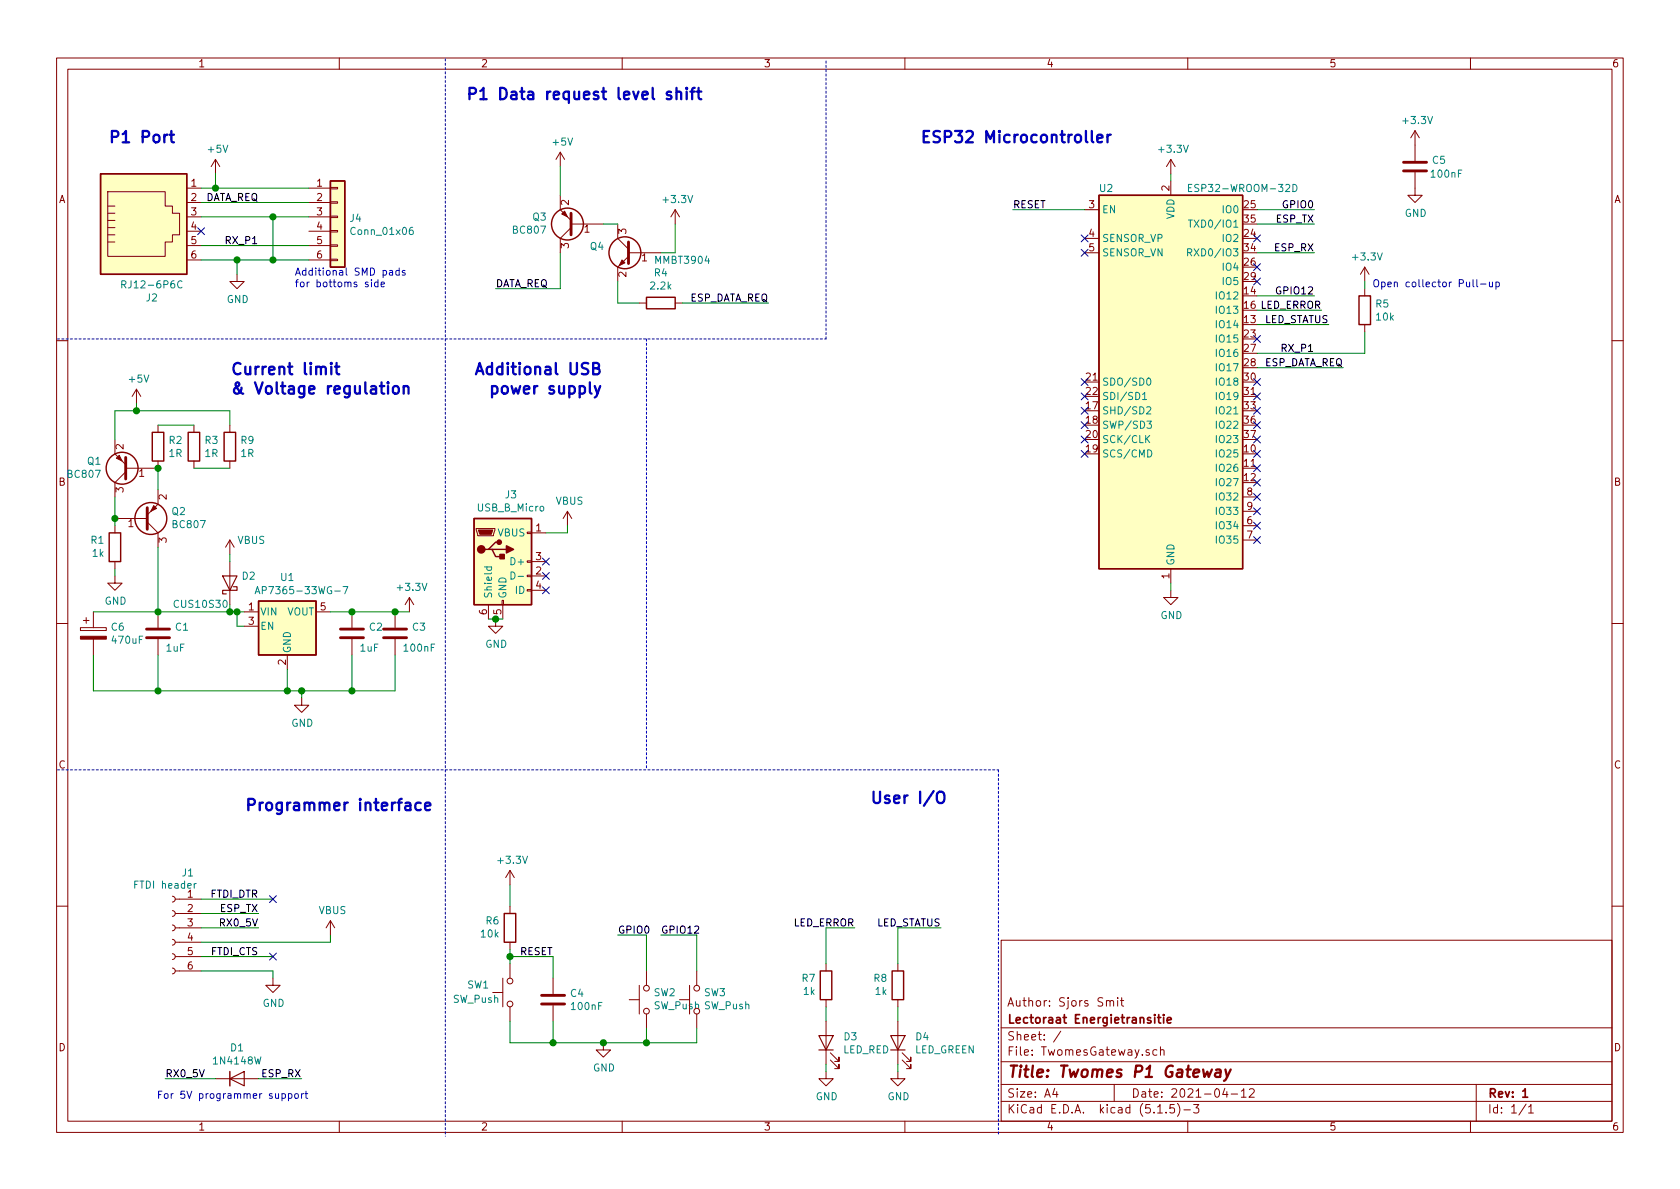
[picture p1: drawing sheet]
<svg xmlns="http://www.w3.org/2000/svg" width="297mm" height="210mm" viewBox="0 0 297 210" stroke-linecap="round" stroke-linejoin="round" font-family="sans-serif">
<g fill="none" stroke="#840000" stroke-width=".18">
<path d="M10 10.3h277v189.9h-277zM12 12.2h273v186.1h-273zM60 10.3v1.9M110 10.3v1.9M160 10.3v1.9M210 10.3v1.9M260 10.3v1.9M19 36.4h1.3M19 37.7h1.3M19 39h1.3M19 33.9h10.2v2.5h1.3v1.3h1.2v3.8h-1.2v1.3h-1.3v2.5h-10.2zM33 33.3h2.6"/>
<path d="M33 35.8h2.6M33 38.3h2.6M38.1 28.2l-.8 1.3M38.1 28.2v2.5M38.1 28.2l.8 1.3M54.6 33.3h3.8M54.6 35.8h3.8M54.6 38.3h3.8M58.4 35.7h1.3v.2h-1.3zM58.4 33.1h1.3v.3h-1.3zM58.4 38.2h1.3v.3h-1.3zM99.1 34.5v2.6l1.9 1.9"/>
<path d="M99.1 26.9l-.8 1.3M99.1 26.9v2.6M99.1 26.9l.7 1.3M101 39.6h5.7M109.2 39.6v2.6l1.9 1.9M119.4 37.1l-.8 1.2M119.4 37.1v2.5M119.4 37.1l.7 1.2M191.8 37.1h2.5M207 28.2v2.5M207 32v2.5M207 28.2l-.8 1.3"/>
<path d="M207 28.2l.8 1.3M250.2 30.5v4h1.3l-1.3 1.3-1.3-1.3h1.3M250.2 23.1l-.8 1.3M250.2 23.1v5.3M250.2 23.1l.8 1.3M19 40.3h1.3M19 41.5h1.3M19 42.8h1.3M33 40.9h2.6M33 43.4h2.6M33 46h2.6M41.9 48.5v1.3h1.3l-1.3 1.2-1.3-1.2h1.3"/>
<path d="M54.6 40.9h3.8M54.6 43.4h3.8M54.6 46h3.8M58.4 43.3h1.3v.3h-1.3zM58.4 45.8h1.3v.3h-1.3zM58.4 40.8h1.3v.2h-1.3zM101 40.3l-1.9 1.9v2.5M111.1 45.3l-1.9 1.9v2.6M111.1 44.7h5.7M113 53.6h1.3M119.4 53.6h1.2M191.8 42.2h2.5"/>
<path d="M191.8 44.7h2.5M241.3 47.2v2.6M241.3 51v1.3M241.3 57.4v1.3M241.3 47.2l-.8 1.3M241.3 47.2l.8 1.3M10 60.2h2M20.3 77.7v2.6l1.9 1.9M24.1 68.8l-.7 1.3M24.1 68.8v2.6M24.1 68.8l.8 1.3M27.9 75.2v1.2"/>
<path d="M34.3 75.2v1.2M40.6 75.2v1.2M285 60.2h2M20.3 93v1.2M20.3 99.3v1.3M20.3 91.7h5.7M22.2 83.4l-1.9 1.9v2.6M26 92.3l1.9 1.9v2.6M27.9 86.6v2.5l-1.9 2M27.9 81.5v1.3h-5.7M34.3 81.5v1.3M40.6 81.5v1.3"/>
<path d="M40.6 95.5v2.5M40.6 99.3v7.6M40.6 95.5l-.7 1.3M40.6 95.5l.8 1.3M84.2 93.5h3.3v.2l-.3 1h-2.7zM93.2 99.2h.8v.2h-.8zM93.2 94.1h.8v.3h-.8zM94 94.2h2.5M94 99.3h2.5M100.3 90.4l-.7 1.3M100.3 90.4v2.6M100.3 90.4l.8 1.3"/>
<path d="M219.7 93h2.5M219.7 95.5h2.5M219.7 87.9h2.5M219.7 90.4h2.5M10 110.3h2M14.2 111h4.6v.5h-4.6zM14.7 109.7h1M15.2 109.2v1M16.5 108.2v2.8M16.5 113v2.8M20.3 101.8v1.3h1.3l-1.3 1.3-1.3-1.3h1.3M27.9 108.2v2.8"/>
<path d="M27.9 113v2.8M43.2 108.2h2.5M43.2 110.7h2.5M50.8 115.8v2.6M55.9 108.2h2.5M62.2 108.2v2.8M62.2 113v2.8M69.8 108.2v2.8M69.8 113v2.8M72.4 105.7l-.8 1.2M72.4 105.7v2.5M72.4 105.7l.8 1.2"/>
<path d="M86.4 106.9v2.6M87.6 109.5v1.2h1.3l-1.3 1.3-1.2-1.3h1.2M88.8 106.2h.2v.7h-.2zM88.9 106.9v2.6M93.2 104.3h.8v.2h-.8zM93.2 101.7h.8v.3h-.8zM94 101.8h2.5M94 104.4h2.5M207 104.4v1.3h1.3l-1.3 1.2-1.3-1.2h1.3M207 100.6v2.5M285 110.3h2M53.3 123.4v1.3h1.3l-1.3 1.3-1.2-1.3h1.2"/>
<path d="M30.5 158.5l.3 .1 .2 .3-.1 .4-.4 .2M31 159h4.6M90.2 153.9v2.6M90.2 153.9l-.8 1.3M90.2 153.9l.7 1.3M10 160.2h2M30.5 171.2l.3 .1 .2 .3-.1 .4-.4 .2M30.5 168.7l.3 .1 .2 .3-.1 .4-.4 .2M30.5 166.1l.3 .1 .2 .3-.1 .4-.4 .2M30.5 163.6l.3 .1 .2 .3-.1 .4-.4 .2M30.5 161l.3 .2 .2 .2-.1 .5-.4 .1M31 171.7h4.6"/>
<path d="M31 169.2h4.6M31 166.6h4.6M31 164.1h4.6M31 161.5h4.6M48.3 173v1.2h1.2l-1.2 1.3-1.3-1.3h1.3M58.4 162.8l-.7 1.3M58.4 162.8v2.5M58.4 162.8l.8 1.3M87.1 175.5h1.8M88.9 173v5M90.2 160.3v1.2M90.2 166.6v1.3"/>
<path d="M90.2 170.4v2.6M90.2 178v2.6M97.8 173v2.8M97.8 177.8v2.8M111.3 176.8h1.7M113 174.2v5.1M114.3 171.7v2.5M114.3 179.3v2.6M121.9 174.2v5.1M123.2 171.7v2.5M123.2 179.3v2.6M146 170.4v1.3"/>
<path d="M146 176.8v1.2M158.7 170.4v1.3M158.7 176.8v1.2M177 166.3h108v32h-108zM195.6 177.1l.2-.2 .4 .1 .1 .9M195.6 176.9v1M196.3 177.1l.2-.2 .3 .1 .1 .9M197.6 176.4v.2M197.6 176.9v1M198.1 176.9h.6M198.3 176.4v1.3l.4 .2M285 160.2h2"/>
<path d="M38.1 190.7h7.6M60 198.3v1.9M106.7 184.4v1.3h1.2l-1.2 1.2-1.3-1.2h1.3M110 198.3v1.9M146 189.5v1.2h1.3l-1.3 1.3-1.2-1.3h1.2M146 180.6v7.6M146.8 187.4l1.5 1.6v-.8v.8h-.7M146.8 186.2l1.5 1.5v-.8v.8h-.7M158.7 189.5v1.2h1.3l-1.3 1.3-1.2-1.3h1.2M158.7 180.6v7.6M159.5 187.4l1.5 1.6v-.8v.8h-.7M159.5 186.2l1.5 1.5v-.8v.8h-.7"/>
<path d="M160 198.3v1.9M177 194.8h108M177 191.8h108M177 187.8h108M177 181.8h108M186.5 192.5l-.4 1h1M186.8 193v1M187.6 182.3l-1.3 2M197 191.8v3M203.2 185.7l-.4-.1-.2 .2 .1 .2 .5 .2v.3h-.6M204.5 185.7l-.4-.1-.3 .3 .2 .6h.5M204.7 196.8h.8"/>
<path d="M205.2 185.7l.2-.1 .4 .1v.9M205.2 185.1v1.5M206.2 196.7v.1M207.6 195.3h-.7l-.1 .7 .2-.1 .5 .1 .2 .2-.1 .5-.2 .1-.6-.1M208.2 195.1a1.71 1.71 0 0 1 0 2.3M209.3 196.3h1.2M210 198.3v1.9M211 195.3h1l-.5 .6 .4 .1v.7l-.2 .1-.7-.1M216.6 192.5l-.4 1h.9M216.9 193v1M217.7 193.5h1.1M219.5 193l.4-.5v1.5"/>
<path d="M219.5 194h.8M220.9 192.7l.2-.2h.4l.2 .2 .1 .3-1 1h1M260 198.3v1.9M261 191.8v6.5M269.8 195.2l-1.2 2M270.3 195.8l.4-.5v1.5M270.3 196.8h.8"/>
<circle cx="90.2" cy="177.5" r=".51"/>
<circle cx="90.2" cy="173.5" r=".51"/>
<circle cx="114.3" cy="174.7" r=".51"/>
<circle cx="114.3" cy="178.8" r=".51"/>
<circle cx="123.2" cy="174.7" r=".51"/>
</g>
<path d="M204.7 179.9h.5M204.9 179.4v1.3l.3 .2M205.7 179.4v.2M205.7 179.9v1M206.4 180.4l.7-.1-.1-.3-.4-.1-.2 .2 .1 .7h.5M269.2 193l.5-.5v1.5M269.2 194h.9" fill="none" stroke="#840000" stroke-width=".3"/>
<path d="M215 189.2h.8l-.1 1.2M215.8 189.6l-.7 .1a.4 .4 0 0 0-.3 .3 .4 .4 0 0 0 .3 .4l.6-.1M216.7 189.1l.3 1.3M217.6 189.1l-.9 1.8-.3 .2" fill="none" stroke="#840000" stroke-width=".41"/>
<path d="M39.4 101.8h2.5l-1.3 2.6zM41.3 103.8h.6v.6h-2.5v.6h.6M40.6 190.7l2.6-1.2v2.5zM144.8 183.1h2.5l-1.3 2.6zM144.8 185.7h2.5M157.5 183.1h2.5l-1.3 2.6zM157.5 185.7h2.5" fill="none" stroke="#840000" stroke-width=".2"/>
<g fill="none" stroke="#840000" stroke-width=".51">
<path d="M101 37.7v3.8M248.2 30.2h4M248.2 28.7h4M111.1 42.8v3.8M22.2 80.9v3.8M26 89.8v3.8M25.9 112.8h4.1M25.9 111.2h4.1M60.2 112.8h4.1M60.2 111.2h4.1M67.8 112.8h4.1M67.8 111.2h4.1"/>
<path d="M95.8 177.5h4M95.8 176h4"/>
</g>
<g fill="#ffffc2" stroke="#ffffc2" stroke-width=".18">
<path d="M58.4 32h2.6v15.2h-2.6z"/>
<path d="M45.7 106.3h10.2v9.5h-10.2z"/>
<path d="M83.8 91.7h10.2v15.2h-10.2z"/>
<path d="M194.3 34.5h25.4v66.1h-25.4z"/>
<path d="M17.8 30.7h15.2v17.8h-15.2z"/>
</g>
<g fill="none" stroke="#840000" stroke-width=".25">
<path d="M17.8 30.7h15.2v17.8h-15.2zM58.4 32h2.6v15.2h-2.6zM194.3 34.5h25.4v66.1h-25.4zM114.3 52.6h5.1v2h-5.1zM240.3 52.3h2v5.1h-2zM26.9 76.4h2.1v5.1h-2.1zM33.3 76.4h2v5.1h-2zM39.6 76.4h2.1v5.1h-2.1zM19.3 94.2h2v5.1h-2zM83.8 91.7h10.2v15.2h-10.2zM86.4 97.1h.6l.6 1.3h1.3M87 97.1h2.5"/>
<path d="M88.3 95.9h-.7l-1.2 1.2h-.7M45.7 106.3h10.2v9.5h-10.2zM89.2 161.5h2v5.1h-2zM145 171.7h2.1v5.1h-2.1zM157.7 171.7h2.1v5.1h-2.1zM40.6 189.5v2.5"/>
<circle cx="100.3" cy="39.6" r="2.82"/>
<circle cx="110.5" cy="44.7" r="2.82"/>
<circle cx="21.6" cy="82.8" r="2.82"/>
<circle cx="26.7" cy="91.7" r="2.82"/>
</g>
<g fill="none" stroke="#008484" stroke-width=".18">
<path d="M210.1 38.9h.7M210.1 33.2h.5M210.5 38.9v1.3M210.7 32.6h-.6v1.3h.6M228.6 32.6a.64 .64 0 0 1 .7 .6 .64 .64 0 0 1-.7 .7zM21.5 50.3h.6l.2-.2-.1-.3-.2-.1h-.5v1.2M32.2 49.8a.6 .6 0 0 0-.8 .4 .6 .6 0 0 0 .6 .7l.2-.1M73 40.2l-.4 .1a.87 .87 0 0 0 0 1.2l.4-.2v-.5l-.4-.1-.2 .2M210 44.6h.6l.1-.2-.1-.3-.1-.1h-.5v1.3M210.3 44.6l.4 .7M202 69.7l.4-.3v1.3M202 70.7h.7"/>
<path d="M202.7 72.1l.5-.2 .3 .4-.8 .9h.8M202.7 77.6l.6 .7M202.8 74.5h.8l-.4 .4 .3 .2v.6h-.5l-.2-.1M202.9 67l.1-.2a.67 .67 0 0 1 .5 .7 .67 .67 0 0 1-.5 .6l-.2-.2-.1-.3zM202.9 79.5a.64 .64 0 0 1 .8 .7 .64 .64 0 0 1-.8 .6zM203.3 77l-.7 .7M45.1 105l.4-1.3 .4 1.3M45.2 104.6h.6M60.7 103.7h.8l-.5 1.3M85.6 100.2h1.3M86.1 100.2v.4l.2 .3 .6-.1v-.6M90.3 101.1a.64 .64 0 0 1 .8 .7 .64 .64 0 0 1-.8 .6z"/>
<path d="M91.6 101.9h1M34.7 156.2l-.4 .3"/>
</g>
<g fill="#840000" stroke="#840000" stroke-width=".18">
<path d="M21.1 80.5l.5 1-1-.5z"/>
<path d="M84.6 93.7h2.5l-.2 .8h-2.1z"/>
<path d="M110 46l.5 .5-1 .5z"/>
<path d="M99.3 37.8l.5-.5 .5 1z"/>
<path d="M27.2 89.4l.5 .5-1 .5z"/>
<path d="M14.2 112.5h4.6v.5h-4.6z"/>
</g>
<g fill="#840000" stroke="#840000" stroke-width=".25">
<path d="M88.4 98h.8v.8h-.8z"/>
<path d="M89.5 96.5l1.3 .6-1.3 .7z"/>
<circle cx="85.1" cy="97.1" r=".63"/>
<circle cx="88.3" cy="95.9" r=".38"/>
</g>
<path d="M78.7 10.4v190.5M10.2 59.9h135.8M114.3 59.9v76.2M146 59.9v-49.5M10.2 136.1h166.3M176.5 136.1v64.8" fill="none" stroke="#0000c2" stroke-width=".18" stroke-dasharray=".4 .4"/>
<g fill="none" stroke="#008400" stroke-width=".18">
<path d="M35.6 38.3h19M35.6 35.8h19M35.6 33.3h19M38.1 30.7v2.6M48.3 38.3v7.7M99.1 29.5v5M106.7 39.6h2.5M119.4 39.6v5.1h-2.6M179.1 37.1h12.7M207 30.7v1.3M222.2 37.1h10.2M222.2 39.6h10.2"/>
<path d="M35.6 46h19M35.6 43.4h19M41.9 46v2.5M99.1 44.7v6.3h-11.5M109.2 49.8v3.8h3.8M120.6 53.6h15.3M222.2 44.7h10.2M222.2 57.4h12.7M222.2 52.3h10.2M222.2 54.9h11.5M241.3 49.8v1.2M241.3 58.7v3.8h-19.1"/>
<path d="M24.1 71.4v1.2M27.9 75.2h6.4M40.6 75.2v-2.6h-20.3v5.1M222.2 65h15.3M20.3 87.9v5.1M27.9 82.8v3.8M27.9 96.8v11.4M34.3 82.8h6.3M40.6 98v1.3M100.3 93v1.2h-3.8M16.5 108.2h26.7M16.5 115.8v6.4h53.3v-6.4"/>
<path d="M20.3 100.6v1.2M27.9 115.8v6.4M40.6 106.9v1.3M41.9 108.2v2.5h1.3M50.8 118.4v3.8M58.4 108.2h14M62.2 115.8v6.4M86.4 109.5h2.5M207 103.1v1.3M53.3 122.2v1.2M35.6 159h12.7M90.2 156.5v3.8"/>
<path d="M35.6 164.1h10.1M35.6 169.2h12.7M35.6 171.7h12.7v1.3M35.6 161.5h10.1M58.4 165.3v1.3h-22.8M90.2 169.2h7.6v3.8M90.2 167.9v2.5M109.2 165.3h5.1v6.4M116.8 165.3h6.4v6.4M146 178v2.6M151.1 164.1h-5.1v6.3M158.7 178v2.6"/>
<path d="M166.4 164.1h-7.7v6.3M29.2 190.7h8.9M45.7 190.7h7.6M90.2 180.6v3.8h33v-2.5M97.8 180.6v3.8M114.3 181.9v2.5M146 188.2v1.3M158.7 188.2v1.3"/>
</g>
<g fill="none" stroke="#0000c2" stroke-width=".41">
<path d="M83 16.6h.8a.54 .54 0 0 0 .4-.5 .54 .54 0 0 0-.4-.6h-.8v2M84.9 16.1l.6-.6v2M84.9 17.5h1.2M88.4 15.5a1.05 1.05 0 0 1 1.2 .7 1.05 1.05 0 0 1-.4 1.2l-.8 .1zM30 23.8h.8M30.3 23.2v1.7l.1 .2 .4 .1M163.3 24.1h.7M164.3 23.2h-1v2h1M166.2 23.3a.87 .87 0 0 0-1.1 0l-.1 .2a.45 .45 0 0 0 .4 .6 .7 .7 0 0 1 .8 .7l-.4 .4-.8-.1M58.6 64.2l-.1 .1h.2l-.1-.1v.2M58.6 64.8v1.4M59.2 64.8h.8"/>
<path d="M59.5 64.2v1.7l.1 .2 .4 .1M68.6 67.6l-.1 .1h.2l-.1-.1v.2M69.5 68.5a.55 .55 0 0 1 .6-.2 .55 .55 0 0 1 .4 .4v.5a.54 .54 0 0 1-.5 .4 .54 .54 0 0 1-.5-.4zM71.4 68.5a.52 .52 0 0 1 .7-.1l.1 1.2M71.4 68.3v1.3M84.2 66.2l.6-2 .7 2M84.3 65.6h1M87 68.4l.6-.1 .4 .4v.5l-.2 .3-.2 .1-.6-.1M87 68.3v2M154.5 140v1.6l.3 .4h.4l.4-.4v-1.6M74.4 142l-.6-.1-.4 .4v.6l.2 .3 .2 .1 .6-.1M75.2 142.6l.9-.2-.1-.4-.6-.1-.2 .3 .1 1 .1 .1 .6-.1"/>
</g>
<g fill="none" stroke="#0000c2" stroke-width=".18">
<path d="M65.7 49.9v.8M66.8 49.9h-.3l-.3 .2 .1 .6h.5M66.8 49.4v1.3M67.4 50.3l.6-.1-.1-.3h-.3l-.2 .2v.6h.5M68.9 47.9h.5v.8M69.4 48.1l-.4 .1-.2 .2 .1 .2h.5M70.6 47.9l-.4-.1-.2 .3 .1 .5h.5M70.6 47.4v1.3M71.6 47.9l-.3-.1-.2 .2 .1 .2 .4 .1v.3h-.5M243 49.6l.2-.2a.47 .47 0 0 1 .6 .5l-.1 .6-.2 .2h-.4a1 1 0 0 1-.1-1.1zM244.3 49.9h.4l.2 .2-.1 .6h-.5M244.3 49.9v1.2"/>
<path d="M245.4 50.3l.6-.1-.1-.3h-.3l-.2 .2v.6h.5M264.5 49.9h.3l.3 .2-.1 .6h-.5M28 193.6h.4M28.6 193h-.6v1.2M29.1 193.5l.2-.1h.3l.1 .2-.1 .6h-.3l-.2-.1zM30.3 193.4v.8M30.6 193.4h-.2l-.1 .2M53.7 193.4l-.4 .2M53.9 193.4h.5M54.1 193v1.1l.3 .1"/>
</g>
<g fill="#008400" stroke="#008400" stroke-width=".25">
<circle cx="38.1" cy="33.3" r=".51"/>
<circle cx="27.9" cy="82.8" r=".51"/>
<circle cx="20.3" cy="91.7" r=".51"/>
<circle cx="87.6" cy="109.5" r=".51"/>
<circle cx="40.6" cy="108.2" r=".51"/>
<circle cx="27.9" cy="108.2" r=".51"/>
<circle cx="50.8" cy="122.2" r=".51"/>
<circle cx="41.9" cy="108.2" r=".51"/>
<circle cx="90.2" cy="169.2" r=".51"/>
<circle cx="48.3" cy="38.3" r=".51"/>
<circle cx="62.2" cy="122.2" r=".51"/>
<circle cx="48.3" cy="46" r=".51"/>
<circle cx="24.1" cy="72.6" r=".51"/>
<circle cx="41.9" cy="46" r=".51"/>
<circle cx="69.9" cy="108.2" r=".51"/>
<circle cx="62.2" cy="108.2" r=".51"/>
<circle cx="53.3" cy="122.2" r=".51"/>
<circle cx="27.9" cy="122.2" r=".51"/>
<circle cx="97.8" cy="184.4" r=".51"/>
<circle cx="114.3" cy="184.4" r=".51"/>
<circle cx="106.7" cy="184.4" r=".51"/>
</g>
<g fill="none" stroke="#000084" stroke-width=".18">
<path d="M35 40.3l1.2 1.2M36.2 40.3l-1.2 1.2M191.2 41.5l1.2 1.3M191.2 44.1l1.2 1.2M192.4 41.5l-1.2 1.3M192.4 44.1l-1.2 1.2M221.6 41.5l1.3 1.3M221.6 46.6l1.3 1.2M221.6 49.2l1.3 1.2M221.6 59.3l1.3 1.2M222.9 49.2l-1.3 1.2M222.9 41.5l-1.3 1.3"/>
<path d="M222.9 46.6l-1.3 1.2M222.9 59.3l-1.3 1.2M191.2 79.6l1.2 1.3M191.2 77.1l1.2 1.2M191.2 74.6l1.2 1.2M191.2 72l1.2 1.2M191.2 69.5l1.2 1.2M191.2 66.9l1.2 1.3M192.4 79.6l-1.2 1.3M192.4 77.1l-1.2 1.2M192.4 74.6l-1.2 1.2M192.4 72l-1.2 1.2"/>
<path d="M192.4 69.5l-1.2 1.2M192.4 66.9l-1.2 1.3M221.6 66.9l1.3 1.3M221.6 79.6l1.3 1.3M221.6 77.1l1.3 1.2M221.6 74.6l1.3 1.2M221.6 72l1.3 1.2M221.6 69.5l1.3 1.2M222.9 66.9l-1.3 1.3M222.9 79.6l-1.3 1.3M222.9 77.1l-1.3 1.2M222.9 74.6l-1.3 1.2"/>
<path d="M222.9 72l-1.3 1.2M222.9 69.5l-1.3 1.2M95.9 98.7l1.2 1.2M97.1 98.7l-1.2 1.2M221.6 84.7l1.3 1.2M221.6 87.3l1.3 1.2M221.6 89.8l1.3 1.2M221.6 92.3l1.3 1.3M221.6 94.9l1.3 1.2M221.6 82.2l1.3 1.2M222.9 84.7l-1.3 1.2M222.9 87.3l-1.3 1.2"/>
<path d="M222.9 89.8l-1.3 1.2M222.9 92.3l-1.3 1.3M222.9 94.9l-1.3 1.2M222.9 82.2l-1.3 1.2M95.9 101.2l1.2 1.3M95.9 103.8l1.2 1.2M97.1 101.2l-1.2 1.3M97.1 103.8l-1.2 1.2M47.7 158.4l1.2 1.2M48.9 158.4l-1.2 1.2M47.7 168.5l1.2 1.3M48.9 168.5l-1.2 1.3"/>
</g>
<g font-size="2.8" fill="#0000c2">
<text x="89.7" y="17.6">P1 Data request level shift</text>
<text x="19" y="25.3">P1 Port</text>
<text x="167" y="25.3">ESP32 Microcontroller</text>
<text x="40.6" y="66.3">Current limit</text>
<text x="40.6" y="69.7">&amp; Voltage regulation</text>
<text x="86.3" y="66.3">Additional USB</text>
<text x="88.7" y="69.7">power supply</text>
<text x="43.2" y="143.4">Programmer interface</text>
<text x="156.9" y="142.1">User I/O</text>
</g>
<text font-size="2.8" fill="#840000" x="178" y="190.5">Title: Twomes P1 Gateway</text>
<g font-size="2.1" fill="#840000">
<text x="178" y="178">Author: Sjors Smit</text>
<text x="178" y="184">Sheet: /</text>
<text x="178" y="181">Lectoraat Energietransitie</text>
<text x="178" y="186.7">File: TwomesGateway.sch</text>
<text x="178" y="196.9">KiCad E.D.A. kicad (5.1.5)-3</text>
<text x="178" y="194.1">Size: A4</text>
<text x="200" y="194.1">Date: 2021-04-12</text>
<text x="263" y="194.1">Rev: 1</text>
<text x="263" y="196.9">Id: 1/1</text>
</g>
<g font-size="1.8" fill="#840000">
<text x="35" y="11.9">1</text>
<text x="85" y="11.9">2</text>
<text x="135" y="11.9">3</text>
<text x="185" y="11.9">4</text>
<text x="235" y="11.9">5</text>
<text x="285" y="11.9">6</text>
<text x="10.4" y="35.9">A</text>
<text x="33.8" y="33">1</text>
<text x="56" y="33">1</text>
<text x="56" y="35.6">2</text>
<text x="206.8" y="33.8" transform="rotate(-90 206.8 33.8)">2</text>
<text x="285.4" y="35.9">A</text>
<text x="33.8" y="38.1">3</text>
<text x="33.8" y="40.6">4</text>
<text x="56" y="38.1">3</text>
<text x="56" y="40.6">4</text>
<text x="100.6" y="36.3" transform="rotate(-90 100.6 36.3)">2</text>
<text x="103.3" y="41.1">1</text>
<text x="110.7" y="41.4" transform="rotate(-90 110.7 41.4)">3</text>
<text x="192.6" y="36.8">3</text>
<text x="192.6" y="41.9">4</text>
<text x="220" y="41.9">24</text>
<text x="220" y="36.8">25</text>
<text x="220" y="39.4">35</text>
<text x="33.8" y="43.2">5</text>
<text x="33.8" y="45.7">6</text>
<text x="56" y="43.2">5</text>
<text x="56" y="45.7">6</text>
<text x="100.6" y="43.9" transform="rotate(-90 100.6 43.9)">3</text>
<text x="113.5" y="46.2">1</text>
<text x="192.6" y="44.4">5</text>
<text x="220" y="47">26</text>
<text x="220" y="44.4">34</text>
<text x="110.7" y="49" transform="rotate(-90 110.7 49)">2</text>
<text x="220" y="52.1">14</text>
<text x="220" y="49.5">29</text>
<text x="220" y="57.1">13</text>
<text x="220" y="59.7">23</text>
<text x="220" y="62.2">27</text>
<text x="220" y="64.8">28</text>
<text x="192.1" y="67.3">21</text>
<text x="192.1" y="69.8">22</text>
<text x="220" y="67.3">30</text>
<text x="220" y="69.8">31</text>
<text x="192.1" y="72.4">17</text>
<text x="192.1" y="74.9">18</text>
<text x="192.1" y="77.5">20</text>
<text x="220" y="72.4">33</text>
<text x="220" y="74.9">36</text>
<text x="220" y="77.5">37</text>
<text x="21.8" y="79.5" transform="rotate(-90 21.8 79.5)">2</text>
<text x="192.1" y="80">19</text>
<text x="220" y="80">10</text>
<text x="220" y="82.5">11</text>
<text x="10.4" y="85.9">B</text>
<text x="21.8" y="87.1" transform="rotate(-90 21.8 87.1)">3</text>
<text x="24.6" y="84.3">1</text>
<text x="29.5" y="88.4" transform="rotate(-90 29.5 88.4)">2</text>
<text x="220" y="85.1">12</text>
<text x="220.5" y="87.6">8</text>
<text x="285.4" y="85.9">B</text>
<text x="22.7" y="93.2">1</text>
<text x="29.5" y="96" transform="rotate(-90 29.5 96)">3</text>
<text x="94.8" y="94">1</text>
<text x="220.5" y="92.7">6</text>
<text x="220.5" y="95.2">7</text>
<text x="220.5" y="90.2">9</text>
<text x="94.8" y="101.6">2</text>
<text x="94.8" y="99.1">3</text>
<text x="44" y="107.9">1</text>
<text x="56.7" y="107.9">5</text>
<text x="94.8" y="104.1">4</text>
<text x="206.8" y="102.3" transform="rotate(-90 206.8 102.3)">1</text>
<text x="44" y="110.5">3</text>
<text x="86.1" y="108.7" transform="rotate(-90 86.1 108.7)">6</text>
<text x="88.6" y="108.7" transform="rotate(-90 88.6 108.7)">5</text>
<text x="50.5" y="117.6" transform="rotate(-90 50.5 117.6)">2</text>
<text x="10.4" y="135.9">C</text>
<text x="285.4" y="135.9">C</text>
<text x="33.2" y="158.7">1</text>
<text x="33.2" y="161.3">2</text>
<text x="33.2" y="163.8">3</text>
<text x="33.2" y="166.4">4</text>
<text x="33.2" y="168.9">5</text>
<text x="33.2" y="171.4">6</text>
<text x="10.4" y="185.9">D</text>
<text x="285.4" y="185.9">D</text>
<text x="35" y="199.9">1</text>
<text x="85" y="199.9">2</text>
<text x="135" y="199.9">3</text>
<text x="185" y="199.9">4</text>
<text x="235" y="199.9">5</text>
<text x="285" y="199.9">6</text>
</g>
<g font-size="1.8" fill="#008484">
<text x="248.2" y="21.9">+3.3V</text>
<text x="36.9" y="27">+5V</text>
<text x="97.8" y="25.7">+5V</text>
<text x="205.1" y="27">+3.3V</text>
<text x="253.3" y="29">C5</text>
<text x="117.4" y="35.9">+3.3V</text>
<text x="194.5" y="34">U2</text>
<text x="211.2" y="34">ESP32-WROOM-32D</text>
<text x="253.2" y="31.4">100nF</text>
<text x="61.9" y="39.2">J4</text>
<text x="62.4" y="41.5">Conn_01x06</text>
<text x="90.8" y="41.3">BC807</text>
<text x="94.2" y="39">Q3</text>
<text x="194.8" y="37.7">EN</text>
<text x="207.6" y="38.8" transform="rotate(-90 207.6 38.8)">VDD</text>
<text x="211.3" y="40.3">TXD0/IO1</text>
<text x="216.4" y="37.7">IO0</text>
<text x="248.4" y="38.3">GND</text>
<text x="104.4" y="44.2">Q4</text>
<text x="116" y="46.7">MMBT3904</text>
<text x="194.8" y="42.8">SENSOR_VP</text>
<text x="194.8" y="45.3">SENSOR_VN</text>
<text x="211.2" y="45.3">RXD0/IO3</text>
<text x="216.4" y="42.8">IO2</text>
<text x="216.4" y="47.9">IO4</text>
<text x="239.3" y="46.1">+3.3V</text>
<text x="22.2" y="51">RJ12-6P6C</text>
<text x="25.9" y="53.3">J2</text>
<text x="40.1" y="53.6">GND</text>
<text x="115.1" y="51.2">2.2k</text>
<text x="115.7" y="48.9">R4</text>
<text x="215.4" y="53">IO12</text>
<text x="216.4" y="50.4">IO5</text>
<text x="215.4" y="58">IO14</text>
<text x="215.4" y="55.5">IO13</text>
<text x="243.3" y="54.4">R5</text>
<text x="243.4" y="56.7">10k</text>
<text x="215.4" y="60.6">IO15</text>
<text x="215.4" y="63.1">IO16</text>
<text x="215.4" y="65.7">IO17</text>
<text x="22.9" y="67.7">+5V</text>
<text x="194.8" y="68.2">SDO/SD0</text>
<text x="194.8" y="70.7">SDI/SD1</text>
<text x="215.4" y="68.2">IO18</text>
<text x="215.4" y="70.7">IO19</text>
<text x="194.8" y="73.3">SHD/SD2</text>
<text x="194.8" y="75.8">SWP/SD3</text>
<text x="215.4" y="73.3">IO21</text>
<text x="215.4" y="75.8">IO22</text>
<text x="15.5" y="82.2">Q1</text>
<text x="29.9" y="78.5">R2</text>
<text x="29.9" y="80.8">1R</text>
<text x="36.3" y="78.5">R3</text>
<text x="36.3" y="80.8">1R</text>
<text x="42.6" y="78.5">R9</text>
<text x="42.6" y="80.8">1R</text>
<text x="194.8" y="80.9">SCS/CMD</text>
<text x="194.8" y="78.4">SCK/CLK</text>
<text x="215.4" y="80.9">IO25</text>
<text x="215.4" y="83.4">IO26</text>
<text x="215.4" y="78.4">IO23</text>
<text x="12.1" y="84.5">BC807</text>
<text x="89.4" y="88.1">J3</text>
<text x="98.3" y="89.2">VBUS</text>
<text x="215.4" y="86">IO27</text>
<text x="215.4" y="88.5">IO32</text>
<text x="30.4" y="91.1">Q2</text>
<text x="30.7" y="93.4">BC807</text>
<text x="84.5" y="90.4">USB_B_Micro</text>
<text x="88.1" y="94.9">VBUS</text>
<text x="215.4" y="93.6">IO34</text>
<text x="215.4" y="91.1">IO33</text>
<text x="16.1" y="96.2">R1</text>
<text x="16.4" y="98.5">1k</text>
<text x="42" y="96.2">VBUS</text>
<text x="90.7" y="99.9">D+</text>
<text x="207.6" y="100.1" transform="rotate(-90 207.6 100.1)">GND</text>
<text x="215.4" y="96.1">IO35</text>
<text x="18.5" y="106.9">GND</text>
<text x="31.1" y="107.5">CUS10S30</text>
<text x="42.8" y="102.5">D2</text>
<text x="46.6" y="105.1">AP7365-33WG-7</text>
<text x="49.7" y="102.7">U1</text>
<text x="70.4" y="104.5">+3.3V</text>
<text x="87" y="105.9" transform="rotate(-90 87 105.9)">Shield</text>
<text x="89.5" y="105.9" transform="rotate(-90 89.5 105.9)">GND</text>
<text x="91.2" y="105">ID</text>
<text x="19.7" y="111.5">C6</text>
<text x="20" y="113.8">470uF</text>
<text x="31.1" y="111.5">C1</text>
<text x="46" y="108.8">VIN</text>
<text x="46" y="111.4">EN</text>
<text x="50.7" y="108.8">VOUT</text>
<text x="65.4" y="111.5">C2</text>
<text x="73" y="111.5">C3</text>
<text x="205.2" y="109.5">GND</text>
<text x="29.4" y="115.2">1uF</text>
<text x="51.4" y="115.6" transform="rotate(-90 51.4 115.6)">GND</text>
<text x="63.7" y="115.2">1uF</text>
<text x="71.6" y="115.2">100nF</text>
<text x="85.8" y="114.5">GND</text>
<text x="51.5" y="128.5">GND</text>
<text x="32.3" y="155">J1</text>
<text x="88.2" y="152.7">+3.3V</text>
<text x="24.1" y="157.1">FTDI header</text>
<text x="56.4" y="161.6">VBUS</text>
<text x="85.1" y="165.8">10k</text>
<text x="86" y="163.5">R6</text>
<text x="141.8" y="173.6">R7</text>
<text x="154.5" y="173.6">R8</text>
<text x="46.4" y="178">GND</text>
<text x="80.1" y="177.3">SW_Push</text>
<text x="82.7" y="174.8">SW1</text>
<text x="100.9" y="176.3">C4</text>
<text x="101.2" y="178.6">100nF</text>
<text x="115.6" y="176.2">SW2</text>
<text x="115.6" y="178.5">SW_Push SW_Push</text>
<text x="124.5" y="176.2">SW3</text>
<text x="142.1" y="175.9">1k</text>
<text x="154.8" y="175.9">1k</text>
<text x="40.8" y="185.9">D1</text>
<text x="149.3" y="184">D3</text>
<text x="162" y="184">D4</text>
<text x="38" y="188.2">1N4148W</text>
<text x="104.9" y="189.5">GND</text>
<text x="149" y="186.3">LED_RED</text>
<text x="161.7" y="186.3">LED_GREEN</text>
<text x="144.2" y="194.6">GND</text>
<text x="156.9" y="194.6">GND</text>
</g>
<g font-size="1.8">
<text x="33.8" y="35.6">2 DATA_REQ</text>
<text x="179.1" y="36.8">RESET</text>
<text x="225.6" y="39.4">ESP_TX</text>
<text x="227" y="36.8">GPIO0</text>
<text x="40.1" y="43.2">RX_P1</text>
<text x="225.4" y="44.4">ESP_RX</text>
<text x="87.6" y="50.8">DATA_REQ</text>
<text x="121.6" y="53.3">ESP_DATA_REQ</text>
<text x="226" y="52.1">GPIO12</text>
<text x="220" y="54.6">16 LED_ERROR</text>
<text x="223.3" y="57.1">LED_STATUS</text>
<text x="223.2" y="64.8">ESP_DATA_REQ</text>
<text x="226.8" y="62.2">RX_P1</text>
<text x="37.2" y="158.7">FTDI_DTR</text>
<text x="38.9" y="161.3">ESP_TX</text>
<text x="39.1" y="163.8">RX0_5V</text>
<text x="109.2" y="165.1">GPIO0</text>
<text x="116.8" y="165.1">GPIO12</text>
<text x="140.2" y="163.8">LED_ERROR</text>
<text x="154.8" y="163.8">LED_STATUS</text>
<text x="37.3" y="168.9">FTDI_CTS</text>
<text x="91.9" y="168.9">RESET</text>
<text x="29.2" y="190.5">RX0_5V</text>
<text x="46.4" y="190.5">ESP_RX</text>
</g>
<g font-size="1.8" fill="#0000c2">
<text x="52.1" y="48.7">Additional SMD pads</text>
<text x="52.1" y="50.8">for bottoms side</text>
<text x="246.6" y="50.8">Open collector Pull-up</text>
<text x="31.1" y="194.3">For 5V programmer support</text>
</g>
</svg>
